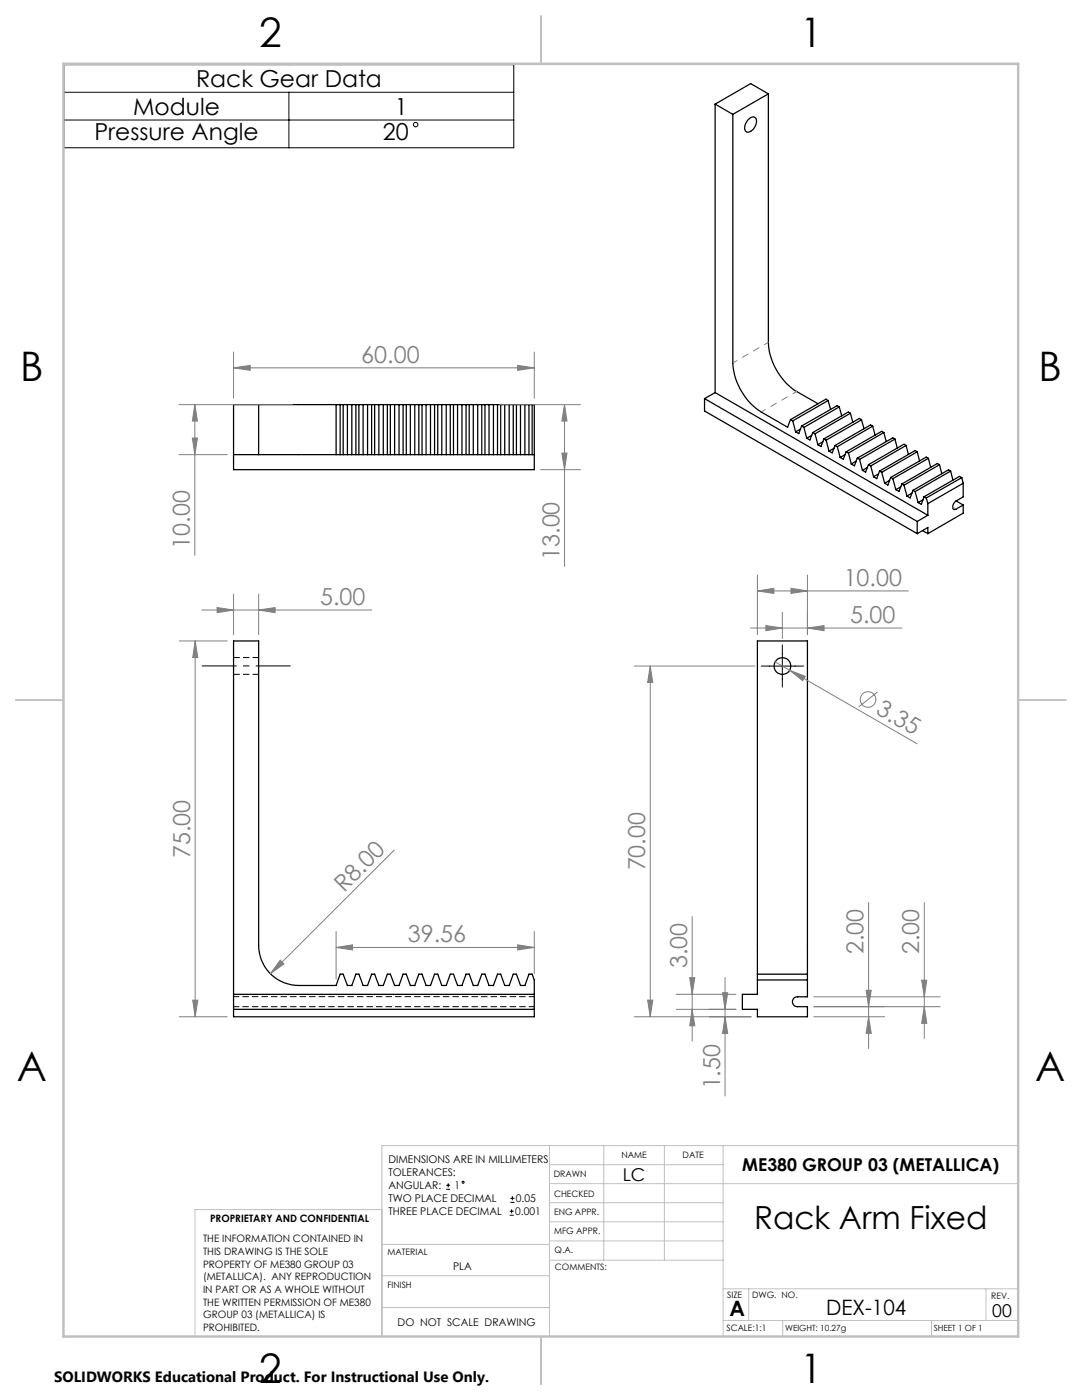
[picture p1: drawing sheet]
<svg xmlns="http://www.w3.org/2000/svg" width="216mm" height="279mm" viewBox="0 0 216 279" stroke-linecap="round" stroke-linejoin="round" font-family="sans-serif">
<path d="M46.6 198.9h60M46.6 200.9h60" fill="none" stroke="#000" stroke-width=".2" stroke-dasharray="1.3 .6" stroke-dashoffset=".2" stroke-linecap="butt"/>
<path d="M46.6 134.6h5M51.6 131.2h-5" fill="none" stroke="#000" stroke-width=".2" stroke-dasharray="1.3 .6" stroke-linecap="butt"/>
<g fill="none" stroke="#000" stroke-width=".25">
<path d="M153.3 18.7v49.6a12.6 12.6 0 0 0 5.7 9.8l4.2 2.5M153.3 18.7l-3.5-2-7.1 4.1M153.3 18.7l-7.1 4.1M142.7 20.8l3.5 2M142.7 20.8v57.6M146.2 22.8v49.6a12.5 12.5 0 0 0 5.7 9.8l5.3 3.1 .5-1.6M149.2 24a.95 .95 0 0 1 .8-.6 .95 .95 0 0 1 .9 .4 2.23 2.23 0 0 1-1.8 2.6 1.22 1.22 0 0 1-.3-1.8zM140.6 79.6l42.4 24.5M140.6 79.6v2.4l42.4 24.5M142.7 78.4l42.4 24.4M142.7 78.4l-2.1 1.2M165.2 79.9l-7 4.1"/>
<path d="M165.2 79.9l.5 1.8M165.2 79.9l-.4-.2-7.1 4M46.6 80.8h60v12.9h-60zM46.6 90.7h5M51.6 90.7h55M51.6 80.8v9.9M67.1 80.8v9.9M67.9 80.8v9.9M68.5 80.8v9.9M69.3 80.8v9.9M70.2 80.8v9.9M71 80.8v9.9"/>
<path d="M71.6 80.8v9.9M72.5 80.8v9.9M73.3 80.8v9.9M74.2 80.8v9.9M74.8 80.8v9.9M75.6 80.8v9.9M76.5 80.8v9.9M77.3 80.8v9.9M77.9 80.8v9.9M78.7 80.8v9.9M79.6 80.8v9.9M80.4 80.8v9.9"/>
<path d="M81.1 80.8v9.9M81.9 80.8v9.9M82.8 80.8v9.9M83.6 80.8v9.9M84.2 80.8v9.9M85 80.8v9.9M85.9 80.8v9.9M86.7 80.8v9.9M87.3 80.8v9.9M88.2 80.8v9.9M89 80.8v9.9M89.9 80.8v9.9"/>
<path d="M90.5 80.8v9.9M91.3 80.8v9.9M92.2 80.8v9.9M93 80.8v9.9M93.6 80.8v9.9M94.4 80.8v9.9M95.3 80.8v9.9M96.1 80.8v9.9M96.8 80.8v9.9M97.6 80.8v9.9M98.5 80.8v9.9M99.3 80.8v9.9"/>
<path d="M99.9 80.8v9.9M100.7 80.8v9.9M101.6 80.8v9.9M102.4 80.8v9.9M103 80.8v9.9M103.9 80.8v9.9M104.7 80.8v9.9M105.6 80.8v9.9M106.2 80.8v9.9M157.7 83.7l.5 .3M158.2 84l.5 2.2M159.7 85.6l-1 .6"/>
<path d="M159.9 85l-.5 1.5-.7-.3M159.9 85l.5 .3M160.4 85.3l.6 2.2M162 86.9l-1 .6M162.2 86.3l-.6 1.5-.6-.3M162.2 86.3l.4 .3M162.6 86.6l.6 2.2M164.2 88.2l-1 .6M164.4 87.6l-.6 1.5-.6-.3M164.4 87.6l.5 .2M164.9 87.8l.5 2.2M166.4 89.5l-1 .5"/>
<path d="M166.6 88.9l-.5 1.5-.7-.4M166.6 88.9l.5 .2M167.1 89.1l.5 2.2M167.5 81.2l-.5-.2-7.1 4M167.5 81.2l-7.1 4.1M167.5 81.2l.5 1.8M168.6 90.7l-1 .6M168.8 90.2l-.5 1.5-.7-.4M168.8 90.2l.5 .2M169.3 90.4l.6 2.2M169.7 82.5l-7.1 4.1M169.7 82.5l.5 1.8"/>
<path d="M169.7 82.5l-.4-.3-7.1 4.1M170.9 92l-1 .6M171.1 91.4l-.6 1.6-.6-.4M171.1 91.4l.4 .3M171.5 91.7l.6 2.2M171.9 83.8l-7 4M171.9 83.8l.5 1.7M171.9 83.8l-.4-.3-7.1 4.1M173.1 93.3l-1 .6M173.3 92.7l-.6 1.5-.6-.3M173.3 92.7l.4 .3M173.7 93l.6 2.1"/>
<path d="M174.1 85.1l-.4-.3-7.1 4.1M174.1 85.1l-7 4M174.1 85.1l.5 1.8M175.3 94.6l-1 .5M175.5 94l-.6 1.5-.6-.4M175.5 94l.4 .3M175.9 94.3l.6 2.1M176.4 86.3l-.5-.2-7.1 4.1M176.4 86.3l-7.1 4.1M176.4 86.3l.4 1.8M177.5 95.8l-1 .6M177.7 95.3l.5 .2"/>
<path d="M177.7 95.3l-.5 1.5-.7-.4M178.2 95.5l.6 2.2M178.6 87.6l-7.1 4.1M178.6 87.6l.4 1.8M178.6 87.6l-.4-.2-7.1 4M179.7 97.2l-.9 .5M180 96.6l.4 .2M180 96.6l-.6 1.5-.6-.4M180.4 96.8l.6 2.2M180.8 88.9l-.4-.2-7.1 4M180.8 88.9l-7.1 4.1M180.8 88.9l.5 1.8"/>
<path d="M182 98.4l-1 .6M182.2 97.9l.4 .2M182.2 97.9l-.6 1.5-.6-.4M182.6 98.1l.6 2.2M183 90.2l-.4-.3-7.1 4.1M183 90.2l-7.1 4.1M183 90.2l.5 1.8M184.2 99.7l-1 .6M184.4 99.1l-.6 1.5-.6-.3M184.4 99.1l.4 .3M184.8 99.4l.3 1.1M185.2 91.5l-.4-.3-7.1 4.1"/>
<path d="M185.2 91.5l-7 4M185.2 91.5l.5 1.7M187.5 92.7l-7.1 4.1M187.5 92.7l.4 1.8M187.5 92.7l-.5-.2-7 4.1M189.7 94l-7.1 4.1M189.7 94l.4 1.8M189.7 94l-.4-.2-7.1 4.1M190.8 100a1.26 1.26 0 0 0-.5 1.7l.5-.1 1.4-.8M190.8 100l1.4 .8M191.9 95.3l-7.1 4.1M191.9 95.3l.3 1.1"/>
<path d="M191.9 95.3l-.4-.2-7.1 4M192.2 96.4v2.8l-1.4 .8M192.2 96.4l-7.1 4.1M183 106.5l2.1-1.2v1.2M183 104.1v2.4M184.1 105.9l1 .6M185.1 100.5v2.3M185.1 102.8l-2.1 1.3M192.2 100.8v1.6l-7.1 4.1M46.6 127.9h5v60.8a8 8 0 0 0 8 8h7.5l.8-2.3h.6l.8 2.3h.9l.8-2.3h.6l.9 2.3h.8l.9-2.3h.6l.8 2.3h.9l.8-2.3h.6l.8 2.3h.9l.8-2.3h.7l.8 2.3h.9l.8-2.3h.6l.8 2.3h.9l.8-2.3h.6l.9 2.3h.8l.9-2.3h.6l.8 2.3h.9l.8-2.3h.6l.8 2.3h.9l.8-2.3h.7l.8 2.3h.9l.8-2.3h.6l.8 2.3h.9l.8-2.3h.6l.9 2.3h.8l.9-2.3h.6l.4 1.2v7.3h-60zM46.6 198.4h60M151.1 194.4v4h-3v3h3v1.5h10v-2h-2a.99 .99 0 0 1-1-1 .99 .99 0 0 1 1-1h2v-4.5"/>
<path d="M151.1 194.4v-66.5h10v66.5M151.1 194.4h10M151.1 195.6h10M46.6 201.4h60"/>
<circle cx="156.1" cy="132.9" r="1.67"/>
</g>
<path d="M146.3 72.4l7-4.1M159 78.1l-7.1 4.1" fill="none" stroke="#808080" stroke-width=".2" stroke-dasharray="6.3 1.3 1.3 1.3 1.3 1.3" stroke-dashoffset="5.4"/>
<path d="M190.1 101.2l.7 .4" fill="none" stroke="#808080" stroke-width=".2" stroke-dasharray="6.3 1.3 1.3 1.3 1.3 1.3"/>
<g fill="none" stroke="#808080" stroke-width=".2">
<path d="M46.6 73.4l3.3-.5v1zM46.6 70.2v9.3M46.6 73.4h60M103.3 72.9l3.3 .5-3.3 .5zM106.6 70.2v9.3M35.7 80.8h22.6M35.7 90.7h9.6M38.4 87.4h1l-.5 3.3zM38.9 80.8l.5 3.2h-1zM38.9 80.8v30M99.7 80.8h16.1M107.9 93.7h7.9"/>
<path d="M112.1 90.4h1l-.5 3.3zM112.6 80.8l.5 3.2h-1zM112.6 80.8v32.2M46.6 118.6v8M51.6 118.6v8M151.1 117.9l3.3-.5v1zM151.1 114.8v11.8M151.1 117.9h30.2M157.8 117.4l3.3 .5-3.3 .5zM161.1 114.8v11.8M35.8 127.9h9.5M38.9 127.9v75"/>
<path d="M38.9 127.9l.6 3.3h-1zM40.3 121.7h33.9M43.3 121.2l3.3 .5-3.3 .6zM51.6 121.7l3.3-.5v1.1zM126.6 132.9h24M129.8 132.9l.4 3.3h-1zM129.8 132.9v70M149.8 125.3h30.2M152.8 124.8l3.3 .5-3.3 .6zM154.7 132.1l28.3 16.3M156.1 122.2v5.2M157.6 133.8l3.1 1.2-.5 .9z"/>
<path d="M161.1 125.3l3.3-.5v1.1zM175.1 138.1l-3.8 3M78.7 169.7l-24.8 24.6M38.5 199.6h1l-.6 3.3zM55.9 191.6l.8 .8-2.8 1.9zM67.1 189.1l3.2-.5v1zM67.1 185.9v9.5M67.1 189.1h39.5M103.3 188.6l3.3 .5-3.3 .5zM106.6 185.9v8.4M129.2 199.6h1l-.4 3.3zM134.9 198.4h12"/>
<path d="M137.6 195.1h1l-.5 3.3zM138.1 182.9v24.9M144.2 198.1h1l-.5 3.3zM144.7 195.1v23.6M162.4 198.9h25.2M172.8 197.6h1l-.5 3.3zM173.3 180.1v29.2M183.9 195.6h1l-.5 3.3zM184.4 180.1v27.2M35.8 202.9h9.5M126.6 202.9h23.3M134.9 201.4h12"/>
<path d="M138.1 201.4l.5 3.3h-1zM144.7 202.9l.5 3.3h-1zM162.4 200.9h25.2M162.4 202.9h14.1M173.3 202.9l.5 3.3h-1zM184.4 200.9l.5 3.3h-1z"/>
<circle cx="173.2" cy="139.6" r="1.56"/>
</g>
<g fill="none" stroke="#000" stroke-width=".2">
<path d="M12.8 12.9h89.7v16.6h-89.7zM12.8 18.4h89.7M57.6 18.4v11.1M12.8 24h89.7M151.9 132.9h8.4M156.1 128.7v8.4M89 237.3h.8M89 236.5h.8M89.4 236.1v.9M101.8 240h.9M101.8 239.1h.9M102.2 238.7v.8"/>
<path d="M101.7 242.5h.8M101.7 241.7h.8M102.1 241.3v.8"/>
<circle cx="82.9" cy="24.9" r=".45"/>
<circle cx="92.4" cy="235.9" r=".2"/>
</g>
<path d="M58 132.9h-17.7" fill="none" stroke="#000" stroke-width=".2" stroke-dasharray="15.2 1.3 1.3 1.3" stroke-dashoffset="8.3" stroke-linecap="butt"/>
<g fill="none" stroke="#c0c0c0" stroke-width=".2">
<path d="M109.6 228.6v38.1M109.6 232.4h34.7M109.6 236.2h93.6M120.5 228.6v22.9M132.6 228.6v22.9M144.3 228.6v38.1M203.2 228.6h-127v38.1M76.2 254.6h33.4M76.2 248.4h33.4M76.2 241.4h-37.3v25.3M109.6 251.5h34.7M109.6 240h34.7"/>
<path d="M109.6 243.8h34.7M109.6 247.7h34.7M144.3 257.2h58.9M149.4 257.2v6.3M196.7 257.2v6.3M76.2 260.9h33.4M144.3 263.5h58.9M156.2 263.5v3.2M185.9 263.5v3.2"/>
</g>
<path d="M108 3.2v9.5M3.1 139.7h9.6M203.2 139.7h9.5M108 266.7v9.6" fill="none" stroke="#c0c0c0" stroke-width=".25"/>
<path d="M12.7 12.7h190.5v254h-190.5z" fill="none" stroke="#c0c0c0" stroke-width=".5"/>
<g fill="#808080">
<path d="M55.9 191.6l.8 .8-2.8 1.9z"/>
<path d="M157.6 133.8l3.1 1.2-.5 .9z"/>
<path d="M161.1 125.3l3.3-.5v1.1zM152.8 124.8l3.3 .5-3.3 .6zM157.8 117.4l3.3 .5-3.3 .5zM151.1 117.9l3.3-.5v1z"/>
<path d="M67.1 189.1l3.2-.5v1zM103.3 188.6l3.3 .5-3.3 .5zM46.6 73.4l3.3-.5v1zM103.3 72.9l3.3 .5-3.3 .5z"/>
<path d="M43.3 121.2l3.3 .5-3.3 .6zM51.6 121.7l3.3-.5v1.1z"/>
<path d="M184.4 200.9l.5 3.3h-1zM183.9 195.6h1l-.5 3.3z"/>
<path d="M38.5 199.6h1l-.6 3.3zM38.9 127.9l.6 3.3h-1zM144.7 202.9l.5 3.3h-1zM144.2 198.1h1l-.5 3.3zM138.1 201.4l.5 3.3h-1zM137.6 195.1h1l-.5 3.3zM173.3 202.9l.5 3.3h-1zM172.8 197.6h1l-.5 3.3zM129.2 199.6h1l-.4 3.3zM129.8 132.9l.4 3.3h-1zM112.1 90.4h1l-.5 3.3zM112.6 80.8l.5 3.2h-1z"/>
<path d="M38.4 87.4h1l-.5 3.3zM38.9 80.8l.5 3.2h-1z"/>
</g>
<g font-size="8.1">
<text x="51.7" y="9.3">2</text>
<text x="159.7" y="9.3">1</text>
<text x="4" y="76">B</text>
<text x="207.2" y="76">B</text>
<text x="3.3" y="215.7">A</text>
<text x="206.5" y="215.7">A</text>
<text x="51.7" y="276">2</text>
<text x="159.7" y="276">1</text>
</g>
<text font-size="6.3" x="150.5" y="245.4">Rack Arm Fixed</text>
<g font-size="4.7">
<text x="39.1" y="17.3">Rack Gear Data</text>
<text x="26.6" y="22.9">Module</text>
<text x="78.8" y="22.9">1</text>
<text x="18.8" y="28">Pressure Angle</text>
<text x="76.4" y="28">20</text>
</g>
<g font-size="4.7" fill="#808080">
<text x="72.1" y="72.4">60.00</text>
<text x="37.9" y="109.5" transform="rotate(-90 37.9 109.5)">10.00</text>
<text x="111.6" y="111.7" transform="rotate(-90 111.6 111.7)">13.00</text>
<text x="168.3" y="116.9">10.00</text>
<text x="63.9" y="120.7">5.00</text>
<text x="169.6" y="124.3">5.00</text>
<text x="174.6" y="142.4" transform="rotate(30 174.6 142.4)">3.35</text>
<text x="38" y="171.2" transform="rotate(-90 38 171.2)">75.00</text>
<text x="128.7" y="173.7" transform="rotate(-90 128.7 173.7)">70.00</text>
<text x="68.7" y="178.2" transform="rotate(-45 68.7 178.2)">R8.00</text>
<text x="81.4" y="188">39.56</text>
<text x="172.3" y="190.5" transform="rotate(-90 172.3 190.5)">2.00</text>
<text x="183.4" y="190.5" transform="rotate(-90 183.4 190.5)">2.00</text>
<text x="137.1" y="193.2" transform="rotate(-90 137.1 193.2)">3.00</text>
<text x="143.7" y="217.4" transform="rotate(-90 143.7 217.4)">1.50</text>
</g>
<g font-size="4.2">
<text x="145.6" y="262.7">A</text>
<text x="164.8" y="262.4">DEX-104</text>
</g>
<g font-size="3.5">
<text x="148.1" y="233.6">ME380 GROUP 03 (METALLICA)</text>
<text x="124.3" y="235.6">LC</text>
<text x="198" y="262.8">00</text>
</g>
<text font-size="3" x="10.8" y="275.7">SOLIDWORKS Educational Product. For Instructional Use Only.</text>
<g font-size="2.1">
<text x="77.5" y="232.2">DIMENSIONS ARE IN MILLIMETERS</text>
<text x="77.5" y="234.7">TOLERANCES:</text>
<text x="77.5" y="237.3">ANGULAR:</text>
<text x="77.5" y="239.9">TWO PLACE DECIMAL</text>
<text x="90.7" y="237.3">1</text>
<text x="102.9" y="239.9">0.05</text>
<text x="77.5" y="242.5">THREE PLACE DECIMAL</text>
<text x="102.8" y="242.5">0.001</text>
<text x="90.4" y="253.4">PLA</text>
<text x="79.3" y="264.6">DO NOT SCALE DRAWING</text>
</g>
<g font-size="2">
<text x="41.9" y="244">PROPRIETARY AND CONFIDENTIAL</text>
<text x="40.5" y="248">THE INFORMATION CONTAINED IN</text>
<text x="40.5" y="250.5">THIS DRAWING IS THE SOLE</text>
<text x="40.5" y="253">PROPERTY OF ME380 GROUP 03</text>
<text x="40.5" y="255.5">(METALLICA). ANY REPRODUCTION</text>
<text x="40.5" y="258.1">IN PART OR AS A WHOLE WITHOUT</text>
<text x="40.5" y="260.6">THE WRITTEN PERMISSION OF ME380</text>
<text x="40.5" y="263.1">GROUP 03 (METALLICA) IS</text>
<text x="40.5" y="265.6">PROHIBITED.</text>
</g>
<g font-size="1.8">
<text x="124" y="231.1">NAME</text>
<text x="136.2" y="231.1">DATE</text>
<text x="110.5" y="234.8">DRAWN</text>
<text x="110.5" y="238.9">CHECKED</text>
<text x="110.6" y="242.5">ENG APPR.</text>
<text x="77.3" y="250.5">MATERIAL</text>
<text x="110.6" y="246.3">MFG APPR.</text>
<text x="110.7" y="250">Q.A.</text>
<text x="77.3" y="257">FINISH</text>
<text x="110.7" y="253.5">COMMENTS:</text>
<text x="145.1" y="259">SIZE</text>
<text x="150.1" y="259.1">DWG. NO.</text>
<text x="197.8" y="259.2">REV.</text>
<text x="145" y="265.7">SCALE:1:1</text>
</g>
<g font-size="1.7">
<text x="156.7" y="265.7">WEIGHT: 10.27g</text>
<text x="186.3" y="265.7">SHEET 1 OF 1</text>
</g>
</svg>
